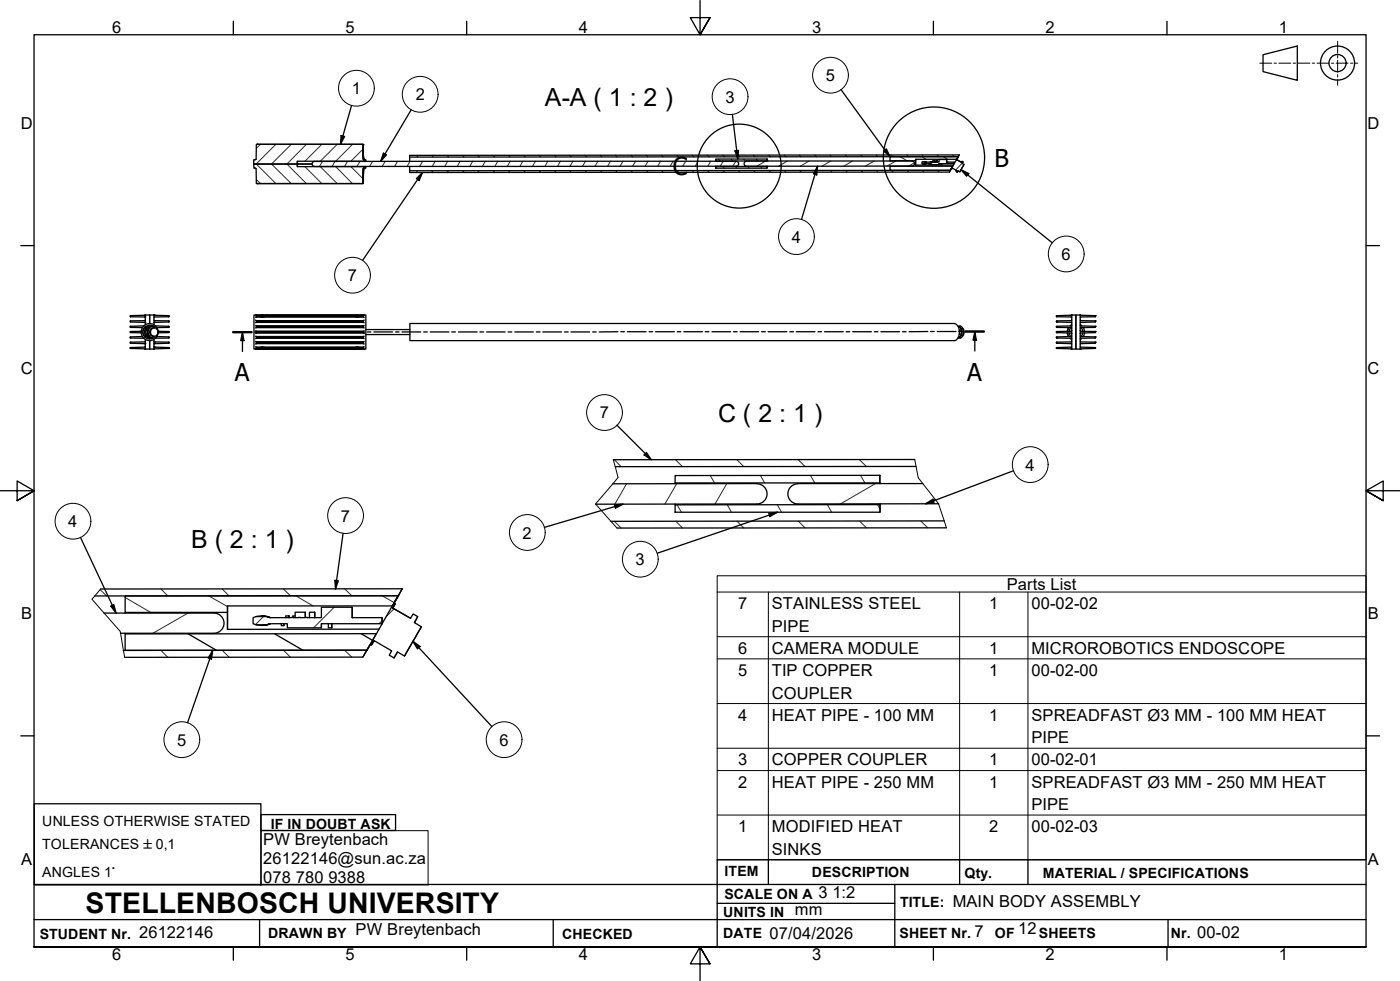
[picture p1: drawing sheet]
<svg xmlns="http://www.w3.org/2000/svg" width="410mm" height="287mm" viewBox="0 0 410 287" stroke-linecap="round" stroke-linejoin="round" font-family="sans-serif">
<!-- layer: Hatch -->
<g fill="none" stroke="#1e1e47" stroke-width=".29">
<path d="M75.1 52.5l1.2 1.2M75.1 48l5.7 5.7M76.3 42.2l-1.2 1.2M80.8 42.2l-5.8 5.8M85.3 42.2l-5.8 5.8 5.8 5.7M89.3 48.8l4.9 4.9M89.7 42.2l-5.7 5.8 5.7 5.7M93.8 48.8l4.9 4.9M94.2 42.2l-4.9 5M94.4 47.3l-.9 1.4M98.1 47.3l-.9 1.4M98.3 48.8l4.9 4.9"/>
<path d="M98.7 42.2l-4.9 5M101.7 47.3l-.8 1.4M102.7 48.8l3.7 3.6M103.3 42.2l-5 5M105.4 47.3l-.9 1.4M106.4 43.6l-3.7 3.6M109.1 47.3l-.9 1.4M112.8 47.3l-.9 1.4M116.4 47.2l-.8 1.5M120.1 47.2l-.9 1.5M121.9 45.5l.5 .5M121.9 50l.5 .5"/>
<path d="M123.8 47.2l-.9 1.5M126.4 45.5l.5 .5M126.4 50l.5 .5M127.4 47.2l-.8 1.5M130.9 45.5l.5 .5M130.9 50l.5 .4M131.1 47.2l-.9 1.5M134.7 47.2l-.8 1.5M135.4 45.5l.4 .5M135.4 50l.5 .4M138.4 47.2l-.9 1.5M139.8 45.5l.5 .5"/>
<path d="M139.8 50l.5 .4M142.1 47.2l-.9 1.5M144.3 49.9l.5 .5M144.3 45.5l.5 .5M145.7 47.2l-.8 1.5M148.8 45.5l.5 .4M148.8 49.9l.6 .5M149.4 47.2l-.9 1.5M153.1 47.2l-.9 1.5M153.3 49.9l.5 .5M153.3 45.5l.5 .4M156.8 47.2l-.9 1.5"/>
<path d="M157.8 45.4l.5 .5M157.8 49.9l.5 .5M160.4 47.2l-.8 1.5M162.3 49.9l.5 .5M162.3 45.4l.5 .5M164.1 47.2l-.8 1.5M166.8 45.4l.5 .5M166.8 49.9l.5 .5M167.8 47.2l-.9 1.5M171.3 49.9l.5 .5M171.3 45.4l.5 .5M171.4 47.2l-.8 1.5"/>
<path d="M175.1 47.2l-.9 1.5M175.8 49.9l.5 .5M175.8 45.4l.4 .5M178.8 47.2l-.9 1.5M180.2 45.4l.5 .5M180.2 49.9l.5 .5M182.4 47.2l-.9 1.5M184.7 49.9l.5 .5M184.7 45.4l.5 .5M186.1 47.2l-.9 1.5M189.2 45.4l.5 .5M189.2 49.9l.5 .5"/>
<path d="M189.7 47.2l-.8 1.5M193.4 47.2l-.8 1.5M193.7 45.4l.5 .5M193.7 49.9l.5 .5M197.1 47.2l-.9 1.5M198.2 49.9l.5 .5M198.2 45.4l.5 .5M200.8 47.2l-.9 1.5M202.7 45.4l.4 .5M202.7 49.9l.4 .5M204.4 47.2l-.8 1.5M207.1 45.4l.5 .5"/>
<path d="M207.1 49.9l.5 .5M208.1 47.2l-.8 1.5M210.4 46.6l.4 .5M211.6 49.9l.6 .5M211.6 45.4l.6 .5M211.7 48.7l.3 .5M211.8 47.2l-.9 1.5M214.1 46.6l.3 .5M215.4 48.7l.3 .5M215.5 47.2l-.9 1.5M216.2 45.4l.4 .5M216.2 49.9l.4 .5"/>
<path d="M217.8 46.6l.3 .5M219 48.7l.3 .5M220.6 45.4l.5 .5M220.6 49.9l.5 .5M221.5 46.6l.3 .5M222.7 48.7l.3 .5M224.2 47.1l-2.6 1.6M225.1 45.4l.5 .5M225.1 49.9l.5 .5M229.6 49.9l.5 .5M229.6 45.4l.5 .5M230.6 47.1l-2.6 1.6"/>
<path d="M234.1 45.4l.5 .5M234.1 49.9l.5 .5M236.9 47.1l-2.6 1.6M238.6 45.4l.5 .5M238.6 49.9l.5 .5M243.1 45.4l.4 .5M243.1 49.9l.4 .5M243.3 47.1l-2.6 1.6M247.5 49.9l.5 .5M247.5 45.4l.5 .5M249.6 47.1l-2.5 1.6M252 45.4l.5 .5"/>
<path d="M252 49.9l.5 .5M256 47.1l-2.6 1.5M256.5 45.4l.5 .5M256.5 49.9l.5 .5M261 45.4l.5 .5M261 49.9l.5 .5M262.3 47.1l-2.5 1.5M263.5 45.9l2.1 1.2M265.5 49.9l.5 .5M265.5 45.4l.5 .5M267.8 47.6l-1.7 1M269.9 45.9l1.2 .7"/>
<path d="M270 45.4l.4 .5M270 49.9l.4 .5M273.1 47.4l-.6 .7M274.4 45.4l.6 .5M274.4 49.9l.6 .5M276.2 45.9l1.3 .7M277.6 47.4l-.4 .5M279 45.4l.5 .5M281.7 47.8l-1.9 1.9M179.9 134.6l2 2M197.8 134.6l2 2M208 139.2l1.2 2.2"/>
<path d="M215.8 134.6l1.9 1.9M222.6 139.1l1.3 2.3M233.7 134.6l2 1.9M237.3 139.1l1.3 2.3M251.7 134.6l2 1.9M252 139.1l1.2 2.3M179.9 152.6l2 2M183.5 141.6l-3.5 6M197.9 152.5l1.9 2.1M198.1 141.6l-3.4 5.9M198.2 147.8l1.3 2.1M212.8 141.6l-3.4 5.9"/>
<path d="M212.9 147.7l1.3 2.2M215.8 152.5l2 2.1M227.6 147.7l1.3 2.2M233.7 152.5l2 2M242.3 147.7l1.2 2.2M251.7 152.5l2 2M256.3 141.6l-10.2 5.9M256.9 147.7l.8 1.3M269.6 152.5l2.1 2M273.7 146.1l-2.2 1.4M29.3 172.6l1.9 1.8M36.6 174.9l7.5 4.4"/>
<path d="M47.1 172.4l2 2M55.1 179.5l-10.3 5.9M61.2 174.4l5.4 3.2M65.1 172.4l2 2M83 172.4l2 2M86.6 174.4l5.1 3M97.9 177.8l-6.1 6M101 172.4l2 2M111.9 174.4l3.5 2M115.4 178.2l-2.3 2.3M47.1 190.4l2 2M65.1 190.4l2 2"/>
<path d="M77.2 180.5l-2.4 2.3M83.1 190.4l1.9 2M101 190.4l2 2M111.9 181.7l-.9 .9"/>
</g>
<!-- layer: Visible Edges(ISO) -->
<g fill="none" stroke="#000" stroke-width=".38">
<path d="M75.2 42.2l-.1 .2-.1 4.2-.7 .2v1.2h12.8v-.8h20v-.4h-.5M75.2 42.2l31.1 .2M75.2 53.7h31M87.1 47.2v.8M87.1 48v.8M87.1 48h4.2zM91.6 47.5l.5-.2 123.5-.1a.73 .73 0 0 1 .7 .7 .73 .73 0 0 1-.7 .8h-123.5l-.7-.4zM106.2 42.2l.1 .2zM106.2 53.7l.2-.1zM106.3 42.4l.1 4.2M106.3 53.6l-.1 .1M106.4 46.6l.2 .2"/>
<path d="M106.4 49.4l-.1 4.2M106.4 49.4v4.2M106.6 49.2h.5v-.4h-20v-.8h-12.8l.1 1.2 .6 .2 .1 4.3 31.2-.1M106.6 49.2l-.2 .2M107.1 46.8v.4M107.1 48.8v.4M120 50v.5l158-.1M120 46v1.2M120 48.7v1.3M209.5 46.6h15.1v.5h-15.1zM209.5 48.7h15.1v.5h-15.1zM209.5 47.1v.1"/>
<path d="M209.5 48.7h.1M218.6 47.1h48.5M218.6 47.2a.73 .73 0 0 0-.7 .7 .73 .73 0 0 0 .7 .8l48.5-.1M224.6 48.7v.5M224.6 46.6v.5M260.6 45.9h19.9l-.3 .7h-12.1v.5h-7.5zM260.6 48.7h18.4l-.7 1.2h-17.7zM260.6 47.1h.1M260.6 48.6v.1M267 47.1a.73 .73 0 0 1 .8 .8 .73 .73 0 0 1-.8 .7M268.1 46.6v1.7M268.1 47.1v1.2"/>
<path d="M268.1 48.3h11M269.9 47.4h5.1v-.7h2.2v.7h2.2v.5h-4.4v.3h-2.5v-.3l-2.3 .1-.3-.1zM270.2 48h.4M270.6 48l.6-.1zM270.6 47.3l.6 .1zM270.6 47.3l-.4 .1M271 47.4h.2M271.2 47.9l-.2 .1M272 47.9v.2h.2v-.2v.2M272.6 47.3l-.2 .1M273 47.3l-.1 .1M273.7 47.1v.3v-.3h-.7v.3"/>
<path d="M274.4 47.1v.3v-.3h-.3v.3M275 47.9v.3M275.5 47.9v.3h.2v-.3v.3M277.2 46.7v.7M278.3 49.9l.2-.5-.5 1M278.3 49.9l-158.3 .1M278.3 49.9l-.3 .5M278.8 49.2l-.2 .3M279.4 47.4v.5M280.3 46.4l-.1 .4 1.3 .7 .1-.3 .4 .2-.3 .4 .6 .3-1.2 2.2-.6-.3-.2 .4-.4-.2 .2-.3-1.3-.7-.3 .2zM280.4 46.4l-.2 .4 1.3 .7M280.5 50l-.2 .4"/>
<path d="M280.5 45.9l-.2 .5M280.5 45.9l-160.5 .1M280.9 45.4l-160.9 .1v.5M280.9 45.4l-.6 1 .2-.5M280.9 45.4l-.4 .5M282 47.4l-.3 .4M282.3 48.1l-1.2 2.2M38.2 92.4l-.2 .1 .2 .2M38.2 93.9l-.2 .2 .2 .1M38.2 92.7l4.3 .2M38.2 95.5l-.2 .1 .2 .2M38.2 94.2l4.3 .3"/>
<path d="M38.2 98.6l-.2 .2 .2 .1M38.2 92.7v-.3l4.3-.2v2.9M38.2 97l-.2 .2 .2 .2M38.2 95.8l3.5 .1M38.2 98.9l3.9 .1M38.2 93.9v.3M38.2 95.5v.3M38.2 98.6v.3M38.2 97.4h3.1M41.3 97h-3.1v.4M41.7 98.5l-3.5 .1M42.1 95.4l-3.9 .1"/>
<path d="M42.5 99.4v2.8l-4.3-.2M42.5 93.7l-.1 .2h-4.2M42.5 99.9l-.1 .2-4.2 .1M42.5 96.3v-.7a2.06 2.06 0 0 0 0 3.2v-.7M42.5 92.2h2.6M43 97.8v.4l.3 .4h.4M43 98.2h-.3l.6 .4M43 96.2h-.3v2M43.2 97.8h-.2l.8 .8M43.3 95.8l-.6 .4M43.4 95.5h.5a1.76 1.76 0 0 0-1.5 1.7 1.76 1.76 0 0 0 1.5 1.7M43.7 95.8h-.4l-.3 .4v.5"/>
<path d="M43.8 95.8l-.8 .9h.2M43.8 92.2v2.5M43.8 98.9v.3M43.8 99.7v2.5M43.9 98.9h-.5v.2M43.9 95.8a1.63 1.63 0 0 1 2.2 .4 1.63 1.63 0 0 1-.1 2.2 1.55 1.55 0 0 1-2 .3 1.55 1.55 0 0 1-.6-1.9zM44.4 96.3a1.2 1.2 0 0 1 1.8 .4 1.2 1.2 0 0 1-.6 1.7 1.21 1.21 0 0 1-1.4-.6 1.21 1.21 0 0 1 .2-1.5zM44.8 95.5l-.5-.2v.2a1.69 1.69 0 0 0-1.9 1.7 1.69 1.69 0 0 0 1.9 1.7v.2l.5-.2M44.8 95.5a1.99 1.99 0 0 0-3 1.7 1.99 1.99 0 0 0 3 1.7M44.8 95.5a1.75 1.75 0 0 0-1.7 1.7 1.75 1.75 0 0 0 1.7 1.7M45.1 99.9l.1 .2 4.2 .1M45.1 93.7l.1 .2h4.2"/>
<path d="M45.1 99.4v2.8l4.3-.2v-.3M45.1 96a1.25 1.25 0 0 0-1.3 1.2 1.25 1.25 0 0 0 1.3 1.2M45.5 95.4l3.9 .1M45.9 98.5l3.5 .1M46.1 96.2a2.49 2.49 0 0 0-3.8-1 2.49 2.49 0 0 0 0 4 2.49 2.49 0 0 0 3.8-1M46.4 97h3M49.4 98.6l.2 .2-.2 .1M49.4 95.5l.2 .1-.2 .2M49.4 93.9l.2 .2-.2 .1M49.4 92.4l.2 .1-.2 .2M49.4 92.4l-4.3-.2v2.9M49.4 94.2l-4.3 .3"/>
<path d="M49.4 92.7l-4.3 .2M49.4 98.9l-3.9 .1M49.4 95.8l-3.5 .1M49.4 97l.2 .2-.2 .2M49.4 97v.4h-3M49.4 92.4v.3M49.4 93.9v.3M49.4 95.5v.3M49.4 98.6v.3M74.9 99.9l.1 .2M74.9 98.4l.1 .1M74.9 95.3l.1 .1"/>
<path d="M74.9 93.7l.1 .2M74.9 92.2h31.7M74.9 96.8l.1 .2M75 98.5l.1 .1M75 95.4l.1 .1M75 93.9h.1M75 92.3l.1 .1M75 92.3l-.6-.1v10h.5M75 92.3h31.5v.5h-31.5M75 97h31.4l-.2 .2 .4 .4M75 99l-.1 .1M75 95.9l-.1 .1"/>
<path d="M75 94.4l-.1 .1M75 92.8l-.1 .1M75 93.9h31.5M75 95.4h31.5M75 98.5h31.5M75 97.5l-.1 .1M75 97.5h31.5M75 97h31.5M75.1 98.6v.3zM75.1 95.5v.3zM75.1 93.9v.3zM75.1 92.4v.3z"/>
<path d="M75.1 98.6h31.3v.3l-31.4 .1M75.1 95.5h31.3v.3l-31.4 .1M75.1 93.9h31.3v.3l-31.4 .2M75.1 92.4h31.3zM75.1 97v.4zM75.1 93.9h31.3M75.1 95.5h31.3M75.1 98.6h31.3M76.3 92.7h1.1zM76.3 92.3h1.1zM104.1 92.7h1.1zM104.1 92.3h1.1z"/>
<path d="M106.4 92.4v.3l-31.4 .1M106.4 93.9l.1 .5h-31.5M106.4 95.5l.1 .4h-31.5M106.4 98.6l.1 .4h-31.5M106.5 92.8l.1 .1M106.5 94.4l.1 .1M106.5 95.9l.1 .1M106.5 99l.1 .1M106.5 92.3l.6-.1v10h-.5M106.5 95.4l-.1 .1M106.5 98.5l-.1 .1M106.5 93.9h-.1"/>
<path d="M106.6 96.8l-.2 .6-31.4 .1M106.6 93.7l-.1 .2M106.6 95.3l-.1 .1M106.6 98.4l-.1 .1M106.6 99.9l-.1 .2M107.1 96.5h12.9M107.1 97.9h12.9M120 94.7h159.5a3 3 0 0 1 .3 4.9l-159.8 .1zM280.5 95.6l.3-.1a2.16 2.16 0 0 1 0 3.4h-.3M280.7 95.8h.4l.4 .9v1.1l-.4 .8h-.4M280.8 95.5a1.32 1.32 0 0 1 1.3 1.7l-.1 .5a1.1 1.1 0 0 1-1.2 1.2M280.9 97.8h.6"/>
<path d="M280.9 96.7h.6M281.8 96a1.76 1.76 0 0 1 0 2.4M309.4 92.4v.3M309.4 93.9v.3M309.4 95.5v.3M309.4 98.6v.3M309.4 92.7l4.4 .2M309.4 94.2l4.4 .3M309.4 95.8l4.4 .2M309.4 98.9l4.4 .2M309.4 92.4l4.4-.2v10l-4.4-.2M309.4 97v.4"/>
<path d="M309.4 97.4l4.4 .2M312.5 97.4l.2 .8M312.6 97.4l.3 1.1M312.7 96.2l-.2 .8M312.9 95.9l-.3 1.1M313.1 97.4l.4 1.1M313.3 99l.5 .4M313.5 95.9l-.4 1.1M313.7 97.5l.1 .2M313.8 96.7l-.1 .2M313.8 95l-.5 .4M313.8 93.7l-.2 .2h-4.2"/>
<path d="M313.8 95.3l-4.4 .2M313.8 98.4l-4.4 .2M313.8 99.9l-.2 .2-4.2 .1M313.8 92.2h1.2v10h-1.2M313.8 96.8l-.2 .2h-4.2M316.3 99.9l.1 .2 4.3 .1M316.3 98.4l4.4 .2M316.3 95.3l4.4 .2M316.3 93.7l.1 .2h4.3M316.3 92.2h-1.3v10h1.3M316.3 96.8l.1 .2h4.3M316.3 95l.5 .4"/>
<path d="M316.3 96.7l.1 .2M316.4 97.5l-.1 .2M316.6 95.9l.4 1.1M316.8 99l-.5 .4M317 97.4l-.4 1.1M317.2 95.9l.4 1.1M317.6 97.4l-.4 1.1M320.7 98.6v.3M320.7 95.5v.3M320.7 93.9v.3M320.7 92.4v.3M320.7 98.9l-4.4 .2"/>
<path d="M320.7 95.8l-4.4 .2M320.7 94.2l-4.4 .3M320.7 92.4l-4.4-.2v10l4.4-.2M320.7 92.7l-4.4 .2M320.7 97v.4M320.7 97.4l-4.4 .2M38.2 100.2l-.2 .1 .2 .2M38.2 101.7l-.2 .2 .2 .1M38.2 100.5l4.3 .2M38.2 100.2v.3M38.2 101.7v.3M42.5 101.5l-4.3 .2"/>
<path d="M42.5 102.2h2.6M45.1 101.5l4.3 .2M49.4 101.7l.2 .2-.2 .1M49.4 100.2l.2 .1-.2 .2M49.4 100.5l-4.3 .2M49.4 100.2v.3M74.9 101.5l.1 .1M75 101.6l.1 .1M75 100.1l.1 .1M75 100.6l-.1 .1M75 101.6h31.5M75 100.1h31.5"/>
<path d="M75.1 101.7v.3zM75.1 100.2v.3zM75.1 100.2h31.3v.3l-31.4 .1M75.1 101.7h31.3v.3h-31.3l-.2 .2M75.1 101.7h31.3M75.1 100.2h31.3M76.3 102.1h1.1zM76.3 101.7h1.1zM104.1 102.1h1.1zM104.1 101.7h1.1zM106.4 100.2l.1 .4h-31.5M106.4 101.7l.1 .4h-31.5"/>
<path d="M106.5 100.6l.1 .1M106.5 102.1l.1 .1h-31.7M106.5 100.1l-.1 .1M106.5 101.6l-.1 .1M106.6 101.5l-.1 .1M309.4 100.2v.3M309.4 101.7v.3M309.4 100.5l4.4 .2M313.8 101.5l-4.4 .2M316.3 101.5l4.4 .2M320.7 101.7v.3M320.7 100.2v.3"/>
<path d="M320.7 100.5l-4.4 .2M197.7 139.2l59.9-.1v2.3h-59.9zM257.6 139.1v2.5v-.2M267.8 134.5l-88.2 .1M268.2 136.5l-88.1 .1M197.7 147.8l60-.1v2.2h-60zM197.7 141.4v.2M197.7 147.5v.3M221.6 141.6a2.95 2.95 0 0 1 3 3 2.95 2.95 0 0 1-3 2.9l-47.2 .1M221.7 141.6h-42.2M233.6 141.6h36.6M233.6 141.6a2.95 2.95 0 0 0-2.9 3 2.95 2.95 0 0 0 3 2.9h41.1"/>
<path d="M257.7 147.7v-.2v2.4M276.5 152.5l-97.6 .1M277.1 154.5l-96.4 .1M29.5 172.4h88.3l-1.2 2M30.5 179.5h32.1M36.6 174.4h80l-1.7 3h-48.3v1.9h-30zM36.6 179.3v.2M62.6 179.5a2.95 2.95 0 0 1 3 2.9 2.95 2.95 0 0 1-3 3M66.6 177.4v6.8M66.6 179.3v4.9M89.4 179.2v1.5v-1.5h-3v1.6M92.1 179.2v1.6v-1.6h-1.5v1.6"/>
<path d="M103.1 177.8v3M115.4 176.5l.4 .2-.8 1.3 5.2 3 .8-1.3 1.3 .8-1 1.8 2.1 1.2-5 8.5-2-1.2-1 1.8-1.4-.8 .7-1.3-5.2-3-.7 1.3-.3-.2zM115.8 176.7l-.8 1.3 5.2 3M116.6 174.4l-1.2 2.1M116.6 174.4h-88.9M117.8 172.4l-2.4 4.1 1.2-2.1M35.3 185.4h27.3M36.6 185.6l73.6-.1-2.8 4.8-70.8 .1zM36.6 185.4v.2M74.1 180.8l.9-.3h3.3l.8 .3h15v-3h9v3h8.8v1.8h-17.8v1.2h-10v-1.2h-5l-.8 .3h-3.3l-.9-.3zM75 182.9a6.6 6.6 0 0 0 4.1-.3l-2.5 .5M76.6 180.3l2.5 .5a6.6 6.6 0 0 0-4.1-.3"/>
<path d="M78.3 180.5l.8 .3M79.1 182.6l-.8 .3M82.4 182.6v.5h.7v-.5v.5M84.6 180.3v.5v-.5h-1v.5M85.9 180.7v.1M86.4 180.3h-.7v.4M87.9 180.7v.1M89.9 180.7v.1M94.1 182.6v1.2M96.1 182.6v1.2h1.1v-1.2v1.2M107.4 190.3l1.1-1.7-2.3 3.8M107.4 190.3l-1.2 2.1h-69.7"/>
<path d="M107.4 190.3l-71.3 .1M109.5 187.5l-.7 1.3M111 184.2h-44.4M111.9 180.8v1.7M116.4 190.8l-1 1.8M122.3 180.5l-1 1.8M123.4 183.5l-5 8.5"/>
</g>
<g fill="#000">
<circle cx="75.2" cy="53.7" r=".19"/>
<circle cx="75.2" cy="42.2" r=".19"/>
<circle cx="87.1" cy="48" r=".19"/>
<circle cx="106.3" cy="42.4" r=".19"/>
<circle cx="106.4" cy="53.6" r=".19"/>
<circle cx="106.4" cy="46.6" r=".19"/>
<circle cx="106.4" cy="49.4" r=".19"/>
<circle cx="224.6" cy="47.1" r=".19"/>
<circle cx="272.9" cy="47.4" r=".19"/>
<circle cx="273.4" cy="47.4" r=".19"/>
<circle cx="273.9" cy="47.4" r=".19"/>
<circle cx="38.2" cy="92.4" r=".19"/>
<circle cx="42.4" cy="92.8" r=".19"/>
<circle cx="42.4" cy="94.4" r=".19"/>
<circle cx="43.9" cy="95.5" r=".19"/>
<circle cx="43.9" cy="98.9" r=".19"/>
<circle cx="45.2" cy="93.9" r=".19"/>
<circle cx="45.2" cy="92.3" r=".19"/>
<circle cx="75.1" cy="97" r=".19"/>
<circle cx="75.1" cy="98.6" r=".19"/>
<circle cx="75.1" cy="95.5" r=".19"/>
<circle cx="75.1" cy="93.9" r=".19"/>
<circle cx="75.1" cy="92.4" r=".19"/>
<circle cx="106.5" cy="97.5" r=".19"/>
<circle cx="309.4" cy="97.4" r=".19"/>
<circle cx="309.4" cy="95.8" r=".19"/>
<circle cx="309.4" cy="98.9" r=".19"/>
<circle cx="309.4" cy="94.2" r=".19"/>
<circle cx="313.6" cy="92.3" r=".19"/>
<circle cx="320.7" cy="97" r=".19"/>
<circle cx="320.7" cy="98.6" r=".19"/>
<circle cx="320.7" cy="95.5" r=".19"/>
<circle cx="320.7" cy="93.9" r=".19"/>
<circle cx="320.7" cy="92.4" r=".19"/>
<circle cx="42.4" cy="100.6" r=".19"/>
<circle cx="42.4" cy="102.1" r=".19"/>
<circle cx="45.2" cy="101.6" r=".19"/>
<circle cx="45.2" cy="100.1" r=".19"/>
<circle cx="49.4" cy="102" r=".19"/>
<circle cx="75" cy="102.1" r=".19"/>
<circle cx="75.1" cy="100.2" r=".19"/>
<circle cx="309.4" cy="100.5" r=".19"/>
<circle cx="309.4" cy="102" r=".19"/>
<circle cx="316.4" cy="102.1" r=".19"/>
<circle cx="320.7" cy="100.2" r=".19"/>
</g>
<!-- layer: Break Lines(ISO) -->
<path d="M179.6 134.6l1.4 5.2-6.6 7.7 6.3 7.1M267.8 134.5l1.1 5.3 5.9 7.7 2.3 7M29.5 172.4l-2.6 3 8.3 9.4 1.3 7.6" fill="none" stroke="#000" stroke-width=".29"/>
<!-- layer: Section View Lines(ISO) -->
<g fill="none" stroke="#000" stroke-width=".38">
<path d="M68.3 97.2h5.4M71 97.2l.4 2.5h-.9zM71 97.2v5.7M74.5 97.2h1.1M76.5 97.2h5.4M83.9 97.2h-1.1M84.7 97.2h5.5M91.1 97.2h1M93 97.2h5.4M99.3 97.2h1M101.2 97.2h5.5M107.6 97.2h1"/>
<path d="M109.5 97.2h5.4M115.8 97.2h1M117.7 97.2h5.5M124.1 97.2h1M126 97.2h5.4M132.3 97.2h1M134.2 97.2h5.5M140.5 97.2h1.1M142.5 97.2h5.4M148.8 97.2h1.1M150.7 97.2h5.4M157 97.2h1.1"/>
<path d="M158.9 97.2h5.5M165.3 97.2h1.1M167.2 97.2h5.5M173.5 97.2h1.1M180.9 97.1l-5.4 .1M181.8 97.1h1M183.7 97.1h5.5M190.1 97.1h1M192 97.1h5.4M198.3 97.1h1M200.2 97.1h5.5M206.5 97.1h1.1"/>
<path d="M208.5 97.1h5.4M214.8 97.1h1M216.7 97.1h5.4M223 97.1h1.1M224.9 97.1h5.5M231.3 97.1h1M233.2 97.1h5.4M239.5 97.1h1M241.4 97.1h5.5M247.8 97.1h1M249.7 97.1h5.4M256 97.1h1"/>
<path d="M257.9 97.1h5.5M264.3 97.1h1M271.7 97l-5.5 .1M272.5 97h1.1M274.4 97h5.5M280.7 97h1.1M282.7 97h5.4M285.4 97l.5 2.6h-1zM285.4 97v5.8"/>
</g>
<path d="M68.3 97.2h5.4M282.7 97h5.4" fill="none" stroke="#000" stroke-width=".7"/>
<path d="M71 97.2l.4 2.5h-.9zM285.4 97l.5 2.6h-1z" fill="#000"/>
<!-- layer: Detail Circle Lines(ISO) -->
<g fill="none" stroke="#000" stroke-width=".38">
<circle cx="216.4" cy="48.6" r="12.3"/>
<circle cx="273.5" cy="46.1" r="14.8"/>
</g>
<!-- layer: Symbols(ISO) -->
<g fill="none" stroke="#000" stroke-width=".29">
<path d="M210 173.3v-4.8h190v4.8M210 173.3v78.4h190v-78.4M210 173.3h190M225 173.3v78.4M281 173.3v78.4M301 173.3v78.4M210 186.4h190M210 192.9h190M210 205.9h190M210 219h190M210 225.6h190M210 238.6h190"/>
<path d="M76.5 243.2h48.8v15.8h-48.8z"/>
<circle cx="104.4" cy="25.8" r="5.2"/>
<circle cx="123" cy="27.6" r="5.2"/>
<circle cx="213.8" cy="28.3" r="5.2"/>
<circle cx="243.2" cy="22" r="5.2"/>
<circle cx="233.2" cy="69.3" r="5.2"/>
<circle cx="312.2" cy="74.3" r="5.2"/>
<circle cx="103.2" cy="80.6" r="5.2"/>
<circle cx="177" cy="120.8" r="5.2"/>
<circle cx="301.7" cy="136" r="5.2"/>
<circle cx="21.4" cy="152.6" r="5.2"/>
<circle cx="101.2" cy="150.9" r="5.2"/>
<circle cx="154.4" cy="155.9" r="5.2"/>
<circle cx="187.5" cy="163.7" r="5.2"/>
<circle cx="53.2" cy="216.5" r="5.2"/>
<circle cx="147.6" cy="216.5" r="5.2"/>
</g>
<!-- layer: Border_0 -->
<g fill="none" stroke="#000" stroke-width=".38">
<path d="M68.3 6.2v4M136.7 6.2v4M205 .1v10.1l-2.9-5h5.8l-2.9 5 2.9-5M273.3 6.2v4M341.7 6.2v4M6.1 71.9h3.9M400 71.9h3.9M0 143.7h10l-5-2.9v5.8l5-2.9-5 2.9M410 143.7h-10l5-2.9v5.8l-5-2.9 5 2.9M6.1 215.4h3.9M400 215.4h3.9M10 277.2v-267h390v267h-390h390"/>
<path d="M68.3 277.2v3.9M136.7 277.2v3.9M273.3 277.2v3.9M341.7 277.2v3.9M207.9 282.1l-2.9-4.9 2.9 4.9h-5.8l2.9-4.9v10"/>
</g>
<!-- layer: Sketch Geometry(ISO) -->
<g fill="none" stroke="#000" stroke-width=".38">
<path d="M369.8 16l10.1-2.5v10l-10.1-2.5zM55.1 185.6l8.3 4.8M80.5 185.6l8.3 4.8M105.9 185.6l3.2 1.9M10 235.3h66.4v23.7h-66.4zM76.4 238.5h39.4v4.6h-39.4zM10 258.9h390M225 251.7v7.2M262 258.9v18.3M281 251.7v7.2M301 251.7v7.2M400 251.7h-190v25.5"/>
<path d="M10 277.2h390M10 269.2h390M76 269.2v8M162 269.2v8M210 264.4h52M342 269.2v8"/>
<circle cx="391.6" cy="18.5" r="5"/>
<circle cx="391.6" cy="18.5" r="2.51"/>
</g>
<!-- layer: 0 -->
<path d="M44.2 179.3h22.2" fill="none" stroke="#000" stroke-width=".29"/>
<!-- layer: Sketch Geometry(ISO) -->
<g fill="none" stroke="#000" stroke-width=".29">
<path d="M368.9 18.5h3.5M373.1 18.5h.7M374.5 18.5h3.5M378.7 18.5h.6M380 18.5h3.5M384.2 18.5h.7M385.6 18.5h3.5M389.8 18.5h.7M391.2 18.5h3.5M391.7 12.1v3.5M391.7 16.3v.7M391.7 17.7v3.5"/>
<path d="M395.4 18.5h.7M396.8 18.5h.8M391.7 21.9v.7M391.7 23.3v1.7"/>
</g>
<!-- layer: Symbols(ISO) -->
<g fill="none" stroke="#000" stroke-width=".38">
<path d="M99.9 39.7l1 .3-1.2 2.2zM102.9 30.9l-3.2 11.3M120.4 32.1l-9 15.2M214.4 33.5l1.6 13.1M246.3 26.2l14.3 19.7M112.3 44.8l.9 .6-1.8 1.9zM121.9 52.3l1.8-1.8-1 2.3zM123.7 50.5l-17.5 25.7M215.2 44.1l1-.1-.2 2.6zM239.4 48.7l-.3 2.5-.9-.3zM239.4 48.7l-4.7 15.5M258.7 44.1l.8-.5 1.1 2.3z"/>
<path d="M281.4 49.7l2.3 1.1-.7 .8zM281.4 49.7l26.7 21.4M180.7 124.5l10 10.1M188.6 133.2l.7-.7 1.4 2.1zM296.7 137.8l-25.7 9.7M23.6 157.3l10.4 22.2M100.5 156.1l-2.3 16.3M179.9 147.8l2.5-.2-2.2 1.1zM182.4 147.6l-23 6.8M225.1 150.3l2.5-.4-2.2 1.3zM227.6 149.9l-35.1 12M271 147.5l2.2-1.4 .3 1z"/>
<path d="M32.4 177.4l.9-.4 .7 2.5zM98 169.9l1.1 .1-.9 2.4zM62.3 190.4l-.4 2.5-.9-.3zM62.3 190.4l-7.4 21.1M120.9 187.7l2.1 1.5-.8 .7zM120.9 187.7l23.1 25"/>
</g>
<g fill="#000">
<path d="M99.9 39.7l1 .3-1.2 2.2zM112.3 44.8l.9 .6-1.8 1.9zM121.9 52.3l1.8-1.8-1 2.3zM215.2 44.1l1-.1-.2 2.6zM239.4 48.7l-.3 2.5-.9-.3zM258.7 44.1l.8-.5 1.1 2.3zM281.4 49.7l2.3 1.1-.7 .8zM188.6 133.2l.7-.7 1.4 2.1zM179.9 147.8l2.5-.2-2.2 1.1zM225.1 150.3l2.5-.4-2.2 1.3zM271 147.5l2.2-1.4 .3 1zM32.4 177.4l.9-.4 .7 2.5z"/>
<path d="M98 169.9l1.1 .1-.9 2.4zM62.3 190.4l-.4 2.5-.9-.3zM120.9 187.7l2.1 1.5-.8 .7z"/>
</g>
<text font-size="8.3" x="25.1" y="267.2">STELLENBOSCH UNIVERSITY</text>
<g font-size="7.3">
<text x="159.6" y="30.9">A-A ( 1 : 2 )</text>
<text x="210.2" y="123.6">C ( 2 : 1 )</text>
<text x="55.9" y="160.5">B ( 2 : 1 )</text>
</g>
<g font-size="7.2">
<text x="197" y="51.3">C</text>
<text x="291.2" y="48.8">B</text>
<text x="68.8" y="111.6">A</text>
<text x="283.2" y="111.5">A</text>
</g>
<g font-size="4.8">
<text x="32.8" y="9.7">6</text>
<text x="101.2" y="9.7">5</text>
<text x="169.5" y="9.7">4</text>
<text x="237.8" y="9.7">3</text>
<text x="306.1" y="9.7">2</text>
<text x="374.5" y="9.7">1</text>
<text x="241.8" y="23.8">5</text>
<text x="103" y="27.6">1</text>
<text x="121.7" y="29.4">2</text>
<text x="212.4" y="30">3</text>
<text x="6.1" y="37.8">D</text>
<text x="400.4" y="37.8">D</text>
<text x="231.8" y="71">4</text>
<text x="310.8" y="76.1">6</text>
<text x="101.9" y="82.2">7</text>
<text x="6.1" y="109.6">C</text>
<text x="400.4" y="109.6">C</text>
<text x="175.6" y="122.4">7</text>
<text x="300.3" y="137.7">4</text>
<text x="20" y="154.3">4</text>
<text x="99.8" y="152.7">7</text>
<text x="153" y="157.7">2</text>
<text x="186.1" y="165.4">3</text>
<text x="294.8" y="172.7">Parts List</text>
<text x="216.2" y="178.3">7</text>
<text x="226" y="178.3">STAINLESS STEEL</text>
<text x="289.6" y="178.3">1</text>
<text x="302" y="178.3">00-02-02</text>
<text x="6.2" y="181.3">B</text>
<text x="226" y="184.9">PIPE</text>
<text x="400.5" y="181.3">B</text>
<text x="216.2" y="191.4">6</text>
<text x="226" y="191.4">CAMERA MODULE</text>
<text x="289.6" y="191.4">1</text>
<text x="302" y="191.4">MICROROBOTICS ENDOSCOPE</text>
<text x="216.2" y="197.9">5</text>
<text x="226" y="197.9">TIP COPPER</text>
<text x="289.6" y="197.9">1</text>
<text x="302" y="197.9">00-02-00</text>
<text x="226" y="204.5">COUPLER</text>
<text x="216.2" y="211">4</text>
<text x="226" y="211">HEAT PIPE - 100 MM</text>
<text x="289.6" y="211">1</text>
<text x="302" y="211">SPREADFAST Ø3 MM - 100 MM HEAT</text>
<text x="51.9" y="218.3">5</text>
<text x="146.2" y="218.3">6</text>
<text x="302" y="217.6">PIPE</text>
<text x="216.2" y="224">3</text>
<text x="226" y="224">COPPER COUPLER</text>
<text x="289.6" y="224">1</text>
<text x="302" y="224">00-02-01</text>
<text x="216.2" y="230.6">2</text>
<text x="226" y="230.6">HEAT PIPE - 250 MM</text>
<text x="289.6" y="230.6">1</text>
<text x="302" y="230.6">SPREADFAST Ø3 MM - 250 MM HEAT</text>
<text x="302" y="237.1">PIPE</text>
<text x="216.2" y="243.6">1</text>
<text x="226" y="243.7">MODIFIED HEAT</text>
<text x="289.6" y="243.6">2</text>
<text x="302" y="243.6">00-02-03</text>
<text x="77.1" y="247.3">PW Breytenbach</text>
<text x="226" y="250.2">SINKS</text>
<text x="6.2" y="253.1">A</text>
<text x="77.1" y="252.8">26122146@sun.ac.za</text>
<text x="400.5" y="253.1">A</text>
<text x="77.1" y="258.3">078</text>
<text x="86.6" y="258.3">780</text>
<text x="96.1" y="258.3">9388</text>
<text x="239.6" y="262.9">3</text>
<text x="243.7" y="262.9">1:2</text>
<text x="232.7" y="268">mm</text>
<text x="279" y="265.4">MAIN BODY ASSEMBLY</text>
<text x="40.8" y="274.5">26122146</text>
<text x="104.1" y="273.6">PW Breytenbach</text>
<text x="225.4" y="274.8">07/04/2026</text>
<text x="285.3" y="274.3">7</text>
<text x="298.1" y="273.5">12</text>
<text x="350.6" y="274.5">00-02</text>
<text x="32.8" y="281.1">6</text>
<text x="101.2" y="281.1">5</text>
<text x="169.5" y="281.1">4</text>
<text x="237.8" y="281.1">3</text>
<text x="306.1" y="281.1">2</text>
<text x="374.5" y="281.1">1</text>
</g>
<g font-size="4.1">
<text x="12.4" y="241.7">UNLESS OTHERWISE STATED</text>
<text x="79.3" y="242.6">IF IN DOUBT ASK</text>
<text x="12.4" y="248.6">TOLERANCES ±0,1</text>
<text x="12.4" y="256.7">ANGLES 1°</text>
<text x="212.2" y="256.5">ITEM</text>
<text x="237.7" y="256.7">DESCRIPTION</text>
<text x="282.4" y="256.9">Qty.</text>
<text x="305.4" y="256.9">MATERIAL / SPECIFICATIONS</text>
<text x="212.1" y="263">SCALE ON A</text>
<text x="211.8" y="268.4">UNITS IN</text>
<text x="263.5" y="265.6">TITLE:</text>
<text x="11.6" y="274.8">STUDENT Nr.</text>
<text x="78.5" y="274.6">DRAWN BY</text>
<text x="164.6" y="274.8">CHECKED</text>
<text x="211.8" y="274.6">DATE</text>
<text x="263.4" y="274.6">SHEET Nr.</text>
<text x="291.3" y="274.6">OF</text>
<text x="304.2" y="274.6">SHEETS</text>
<text x="342.8" y="274.5">Nr.</text>
</g>
</svg>
